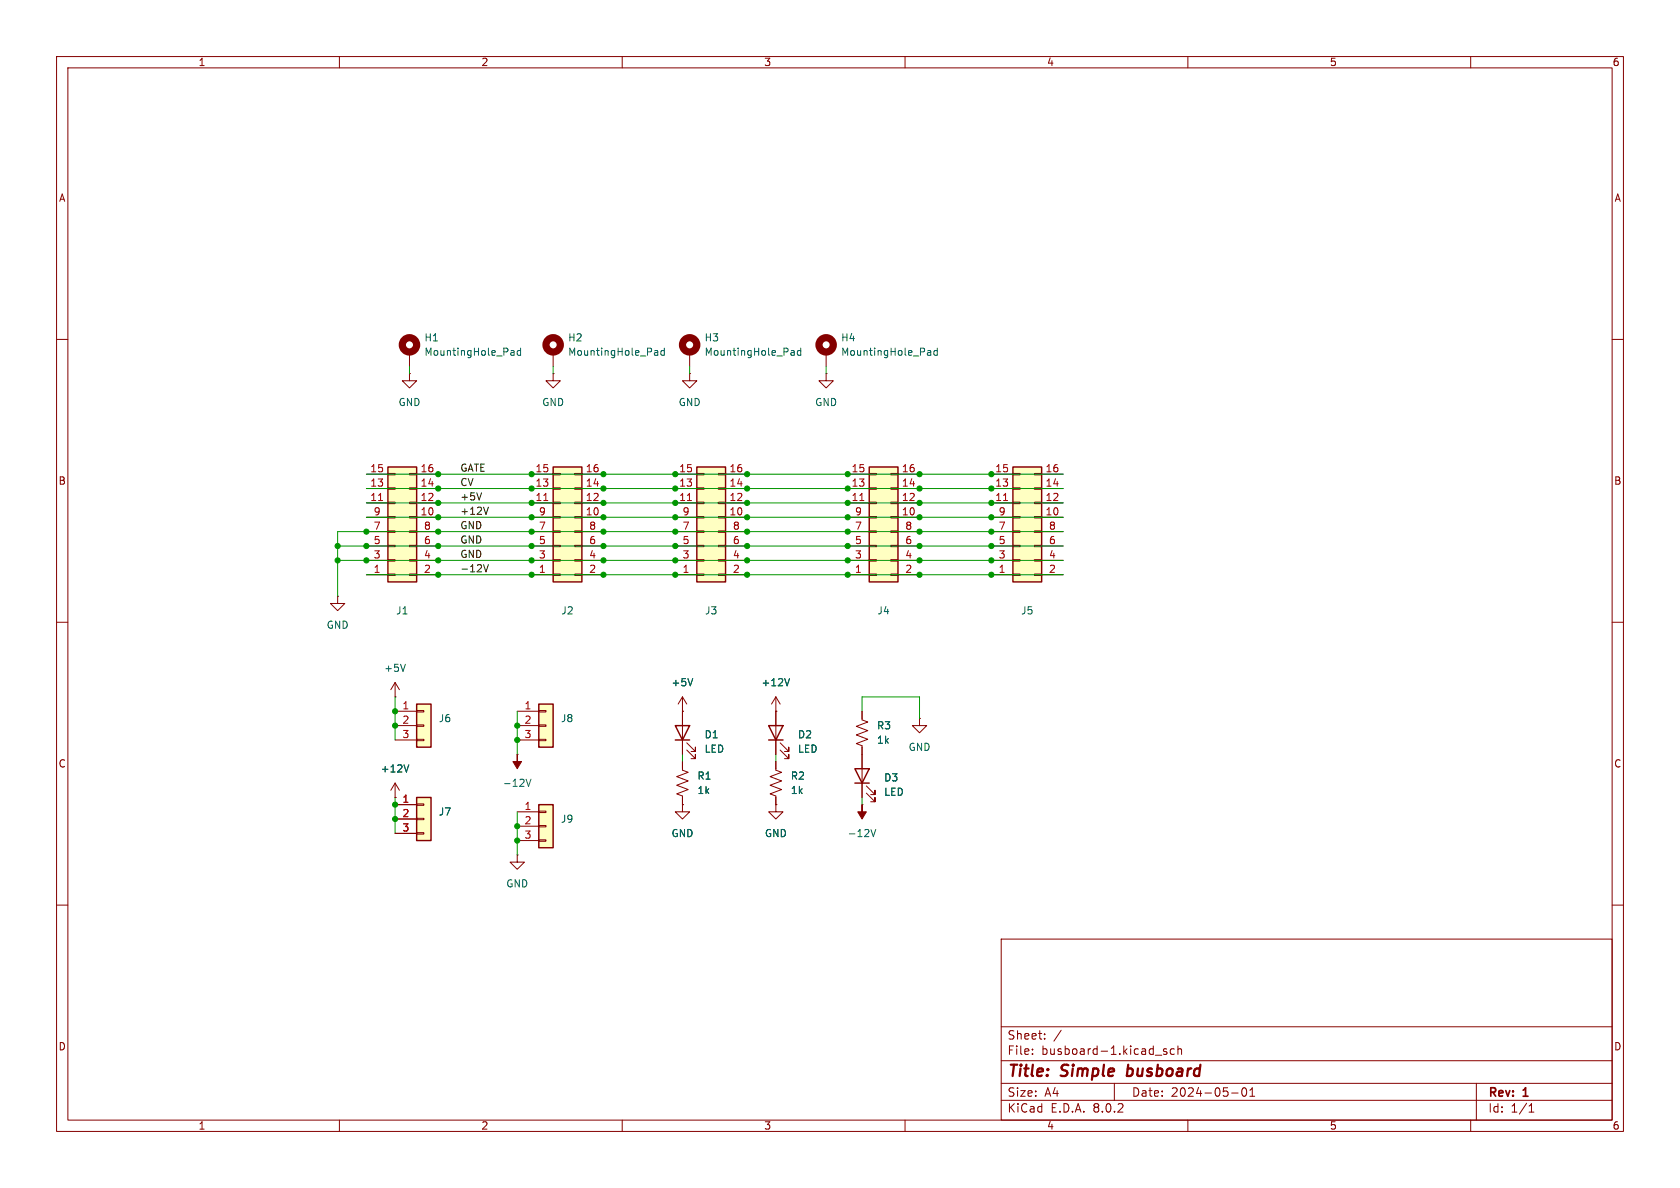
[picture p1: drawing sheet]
<svg xmlns="http://www.w3.org/2000/svg" width="297mm" height="210mm" viewBox="0 0 297 210" stroke-linecap="round" stroke-linejoin="round" font-family="sans-serif">
<g fill="none" stroke="#840000" stroke-width=".18">
<path d="M10 10h277v190h-277zM12 12h273v186h-273zM60 10v2M110 10v2M160 10v2M210 10v2M260 10v2M10 60h2M285 60h2M10 110h2M285 110h2M10 160h2"/>
<path d="M285 160h2M177 166h108v32h-108zM60 198v2M110 198v2M160 198v2M177 194.5h108M177 191.5h108M177 187.5h108M177 181.5h108M182.5 186.3v.1M182.5 185.5v.1M184.7 183.6v.1"/>
<path d="M184.7 182.8v.1M187.6 182.1l-1.3 2M197 191.5v3M204.2 186.5h1.2M206.2 185.5l-.3-.1-.2 .2v.2l.5 .2v.3h-.5M207.6 185.5l-.4-.1-.3 .3v.4l.1 .2h.6M208.2 185.5l.3-.1 .3 .1 .1 .9M208.2 184.9v1.5M210 198v2M217.7 193.2h1.2M219.7 192.4l.2-.1a.81 .81 0 0 1 .6 .6 .81 .81 0 0 1-.3 .8l-.2 .1a.81 .81 0 0 1-.3-1.4zM221 193.8h.8"/>
<path d="M221 192.7l.4-.4v1.5M260 198v2M261 191.5v6.5M270.3 196.6h.9M270.3 195.5l.4-.4v1.5"/>
</g>
<path d="M199.2 190.1l.2 .1M199.5 188.2l-.3 2" fill="none" stroke="#840000" stroke-width=".4"/>
<path d="M95.2 142.2h2.6v7.7h-2.6z" fill="#ffffc2"/>
<g fill="none" stroke="#840000" stroke-width=".18">
<path d="M120.6 125.7v7.7M121.4 132.6l1.5 1.5v-.7v.7h-.7M121.4 131.3l1.5 1.5v-.7v.7h-.7M137.2 125.7h.1M137.2 123.2l-.8 1.3M137.2 123.2v2.5M137.2 123.2l.7 1.3M91.4 143.5h3.8M91.4 146.1h3.8M91.4 148.6h3.8M95.2 148.5h1.3v.2h-1.3zM95.2 145.9h1.3v.3h-1.3z"/>
<path d="M95.2 143.4h1.3v.2h-1.3z"/>
</g>
<path d="M119.4 128.3h2.5l-1.3 2.5zM119.4 130.8h2.5M95.2 142.2h2.6v7.7h-2.6z" fill="none" stroke="#840000" stroke-width=".25"/>
<path d="M139.6 120l-.4 1.2" fill="none" stroke="#006464" stroke-width=".18"/>
<path d="M123.2 82.6h5.1v20.3h-5.1z" fill="#ffffc2"/>
<g fill="none" stroke="#840000" stroke-width=".18">
<path d="M119.4 91.4h3.8M119.4 88.9h3.8M119.4 86.4h3.8M119.4 83.8h3.8M119.4 99.1h3.8M119.4 96.5h3.8M119.4 94h3.8M123.2 83.7h1.3v.2h-1.3zM123.2 86.2h1.3v.3h-1.3zM123.2 88.8h1.3v.2h-1.3zM123.2 91.3h1.3v.3h-1.3zM123.2 93.9h1.3v.2h-1.3z"/>
<path d="M123.2 96.4h1.3v.2h-1.3zM123.2 98.9h1.3v.3h-1.3zM127 83.7h1.3v.2h-1.3zM127 86.2h1.3v.3h-1.3zM127 88.8h1.3v.2h-1.3zM127 91.3h1.3v.3h-1.3zM127 93.9h1.3v.2h-1.3zM127 96.4h1.3v.2h-1.3zM127 98.9h1.3v.3h-1.3zM128.3 91.4h3.8M128.3 88.9h3.8M128.3 86.4h3.8"/>
<path d="M128.3 83.8h3.8M128.3 99.1h3.8M128.3 96.5h3.8M128.3 94h3.8M119.4 101.6h3.8M123.2 101.5h1.3v.2h-1.3zM127 101.5h1.3v.2h-1.3zM128.3 101.6h3.8M69.8 138.4l-.7 1.3M69.8 138.4v2.6M69.8 138.4l.8 1.3M69.8 141h.1"/>
</g>
<path d="M123.2 82.6h5.1v20.3h-5.1z" fill="none" stroke="#840000" stroke-width=".25"/>
<path d="M121.5 88.5h.8" fill="none" stroke="#a90000" stroke-width=".18"/>
<path d="M72.3 135.2l-.5 1.3" fill="none" stroke="#006464" stroke-width=".18"/>
<path d="M73.7 141h2.5v7.6h-2.5z" fill="#ffffc2"/>
<path d="M59.7 105.4v1.3h1.3l-1.3 1.3-1.3-1.3h1.3M59.7 105.4h.1M69.8 142.2h3.9M69.8 144.8h3.9M69.8 147.3h3.9M73.7 147.2h1.2v.2h-1.2zM73.7 144.7h1.2v.2h-1.2zM73.7 142.1h1.2v.3h-1.2z" fill="none" stroke="#840000" stroke-width=".18"/>
<path d="M73.7 141h2.5v7.6h-2.5z" fill="none" stroke="#840000" stroke-width=".25"/>
<path d="M95.2 124.5h2.6v7.6h-2.6z" fill="#ffffc2"/>
<path d="M91.4 133.4h.1M91.4 125.7h3.8M91.4 128.3h3.8M91.4 130.8h3.8M95.2 130.7h1.3v.2h-1.3zM95.2 128.1h1.3v.3h-1.3zM95.2 125.6h1.3v.3h-1.3z" fill="none" stroke="#840000" stroke-width=".18"/>
<path d="M95.2 124.5h2.6v7.6h-2.6z" fill="none" stroke="#840000" stroke-width=".25"/>
<path d="M91.4 133.4v1.2h.8l-.8 1.3-.7-1.3h.7z" fill="#840000" stroke="#840000" stroke-width=".18"/>
<path d="M93 137.7l.4 1.3 .5-1.3" fill="none" stroke="#006464" stroke-width=".18"/>
<path d="M73.7 124.5h2.5v7.6h-2.5z" fill="#ffffc2"/>
<g fill="none" stroke="#840000" stroke-width=".18">
<path d="M97.8 66v1.3h1.3l-1.3 1.3-1.3-1.3h1.3M97.8 66h.1M97.8 62.2v2.6M121.9 66v1.3h1.3l-1.3 1.3-1.3-1.3h1.3M121.9 66h.1M121.9 62.2v2.6M69.8 123.2h.1M69.8 125.7h3.9M69.8 128.3h3.9M69.8 130.8h3.9M69.8 120.7l-.7 1.2M69.8 120.7v2.5"/>
<path d="M69.8 120.7l.8 1.2M73.7 130.7h1.2v.2h-1.2zM73.7 128.1h1.2v.3h-1.2zM73.7 125.6h1.2v.3h-1.2zM137.2 125.7v7.7M137.9 132.6l1.5 1.5v-.7v.7h-.7M137.9 131.3l1.5 1.5v-.7v.7h-.7M91.4 151.1v1.3h1.3l-1.3 1.3-1.2-1.3h1.2M91.4 151.1h.1"/>
</g>
<path d="M73.7 124.5h2.5v7.6h-2.5zM135.9 128.3h2.5l-1.2 2.5zM135.9 130.8h2.5" fill="none" stroke="#840000" stroke-width=".25"/>
<path d="M115.9 62h.2l.2 .1v.7M116.3 62.7l-.4 .1M116.3 62.3h-.4M117.4 62h-.3l-.3 .2 .2 .5h.4M117.4 61.5v1.3M140 62h.2l.2 .1v.7M140.4 62.7l-.4 .1M140.4 62.3h-.4M141.6 62h-.4l-.2 .2 .1 .5h.5M141.6 61.5v1.3M71.7 117.4l-.5 1.3" fill="none" stroke="#006464" stroke-width=".18"/>
<g fill="none" stroke="#840000" stroke-width="1.3">
<circle cx="97.8" cy="61" r="1.27"/>
<circle cx="121.9" cy="61" r="1.27"/>
</g>
<path d="M153.7 82.6h5v20.3h-5z" fill="#ffffc2"/>
<g fill="none" stroke="#840000" stroke-width=".18">
<path d="M149.9 91.4h3.8M149.9 88.9h3.8M149.9 86.4h3.8M149.9 83.8h3.8M149.9 99.1h3.8M149.9 96.5h3.8M149.9 94h3.8M153.7 83.7h1.2v.2h-1.2zM153.7 86.2h1.2v.3h-1.2zM153.7 88.8h1.2v.2h-1.2zM153.7 91.3h1.2v.3h-1.2zM153.7 93.9h1.2v.2h-1.2z"/>
<path d="M153.7 96.4h1.2v.2h-1.2zM153.7 98.9h1.2v.3h-1.2zM157.5 83.7h1.2v.2h-1.2zM157.5 86.2h1.2v.3h-1.2zM157.5 88.8h1.2v.2h-1.2zM157.5 91.3h1.2v.3h-1.2zM157.5 93.9h1.2v.2h-1.2zM157.5 96.4h1.2v.2h-1.2zM157.5 98.9h1.2v.3h-1.2zM158.7 91.4h3.9M158.7 88.9h3.9M158.7 86.4h3.9"/>
<path d="M158.7 83.8h3.9M158.7 99.1h3.9M158.7 96.5h3.9M158.7 94h3.9M149.9 101.6h3.8M153.7 101.5h1.2v.2h-1.2zM157.5 101.5h1.2v.2h-1.2zM158.7 101.6h3.9"/>
</g>
<path d="M153.7 82.6h5v20.3h-5z" fill="none" stroke="#840000" stroke-width=".25"/>
<path d="M152 88.5h.7" fill="none" stroke="#a90000" stroke-width=".18"/>
<path d="M179.1 82.6h5v20.3h-5z" fill="#ffffc2"/>
<g fill="none" stroke="#840000" stroke-width=".18">
<path d="M146 66v1.3h1.3l-1.3 1.3-1.2-1.3h1.2M146 66h.1M146 62.2v2.6M175.3 91.4h3.8M175.3 88.9h3.8M175.3 86.4h3.8M175.3 83.8h3.8M175.3 99.1h3.8M175.3 96.5h3.8M175.3 94h3.8M179.1 83.7h1.2v.2h-1.2zM179.1 86.2h1.2v.3h-1.2z"/>
<path d="M179.1 88.8h1.2v.2h-1.2zM179.1 91.3h1.2v.3h-1.2zM179.1 93.9h1.2v.2h-1.2zM179.1 96.4h1.2v.2h-1.2zM179.1 98.9h1.2v.3h-1.2zM182.9 83.7h1.2v.2h-1.2zM182.9 86.2h1.2v.3h-1.2zM182.9 88.8h1.2v.2h-1.2zM182.9 91.3h1.2v.3h-1.2zM182.9 93.9h1.2v.2h-1.2zM182.9 96.4h1.2v.2h-1.2zM182.9 98.9h1.2v.3h-1.2z"/>
<path d="M184.1 91.4h3.9M184.1 88.9h3.9M184.1 86.4h3.9M184.1 83.8h3.9M184.1 99.1h3.9M184.1 96.5h3.9M184.1 94h3.9M175.3 101.6h3.8M179.1 101.5h1.2v.2h-1.2zM182.9 101.5h1.2v.2h-1.2zM184.1 101.6h3.9M120.6 125.7h.1"/>
<path d="M120.6 123.2l-.7 1.3M120.6 123.2v2.5M120.6 123.2l.8 1.3"/>
</g>
<path d="M179.1 82.6h5v20.3h-5z" fill="none" stroke="#840000" stroke-width=".25"/>
<path d="M177.4 88.5h.7" fill="none" stroke="#a90000" stroke-width=".18"/>
<circle cx="146" cy="61" r="1.27" fill="none" stroke="#840000" stroke-width="1.3"/>
<path d="M164.1 62h.3l.1 .1v.7M164.5 62.7l-.4 .1M164.5 62.3h-.4M165.7 62h-.4l-.2 .2 .1 .5h.5M165.7 61.5v1.3M122.5 120l-.5 1.2" fill="none" stroke="#006464" stroke-width=".18"/>
<path d="M97.8 82.6h5.1v20.3h-5.1z" fill="#ffffc2"/>
<g fill="none" stroke="#840000" stroke-width=".18">
<path d="M94 91.4h3.8M94 88.9h3.8M94 86.4h3.8M94 83.8h3.8M94 99.1h3.8M94 96.5h3.8M94 94h3.8M97.8 83.7h1.3v.2h-1.3zM97.8 86.2h1.3v.3h-1.3zM97.8 88.8h1.3v.2h-1.3zM97.8 91.3h1.3v.3h-1.3zM97.8 93.9h1.3v.2h-1.3z"/>
<path d="M97.8 96.4h1.3v.2h-1.3zM97.8 98.9h1.3v.3h-1.3zM101.6 83.7h1.3v.2h-1.3zM101.6 86.2h1.3v.3h-1.3zM101.6 88.8h1.3v.2h-1.3zM101.6 91.3h1.3v.3h-1.3zM101.6 93.9h1.3v.2h-1.3zM101.6 96.4h1.3v.2h-1.3zM101.6 98.9h1.3v.3h-1.3zM102.9 91.4h3.8M102.9 88.9h3.8M102.9 86.4h3.8"/>
<path d="M102.9 83.8h3.8M102.9 99.1h3.8M102.9 96.5h3.8M102.9 94h3.8M94 101.6h3.8M97.8 101.5h1.3v.2h-1.3zM101.6 101.5h1.3v.2h-1.3zM102.9 101.6h3.8"/>
</g>
<path d="M97.8 82.6h5.1v20.3h-5.1z" fill="none" stroke="#840000" stroke-width=".25"/>
<path d="M96.1 88.5h.8" fill="none" stroke="#a90000" stroke-width=".18"/>
<path d="M68.6 82.6h5.1v20.3h-5.1z" fill="#ffffc2"/>
<g fill="none" stroke="#840000" stroke-width=".18">
<path d="M72.4 66v1.3h1.3l-1.3 1.3-1.3-1.3h1.3M72.4 66h.1M72.4 62.2v2.6M64.8 91.4h3.8M64.8 88.9h3.8M64.8 86.4h3.8M64.8 83.8h3.8M64.8 99.1h3.8M64.8 96.5h3.8M64.8 94h3.8M68.6 83.7h1.2v.2h-1.2zM68.6 86.2h1.2v.3h-1.2z"/>
<path d="M68.6 88.8h1.2v.2h-1.2zM68.6 91.3h1.2v.3h-1.2zM68.6 93.9h1.2v.2h-1.2zM68.6 96.4h1.2v.2h-1.2zM68.6 98.9h1.2v.3h-1.2zM72.4 83.7h1.3v.2h-1.3zM72.4 86.2h1.3v.3h-1.3zM72.4 88.8h1.3v.2h-1.3zM72.4 91.3h1.3v.3h-1.3zM72.4 93.9h1.3v.2h-1.3zM72.4 96.4h1.3v.2h-1.3zM72.4 98.9h1.3v.3h-1.3z"/>
<path d="M73.7 91.4h3.8M73.7 88.9h3.8M73.7 86.4h3.8M73.7 83.8h3.8M73.7 99.1h3.8M73.7 96.5h3.8M73.7 94h3.8M64.8 101.6h3.8M68.6 101.5h1.2v.2h-1.2zM72.4 101.5h1.3v.2h-1.3zM73.7 101.6h3.8M120.6 134.6v1.5l1.1 .4-2.1 .8 2.1 .7-2.1 .8 2.1 .8-2.1 .7 1 .4v1.5"/>
<path d="M120.6 125.7h.1M120.6 125.7v2.6M120.6 130.8v2.6M137.2 134.6v1.5l1 .4-2.1 .8 2.1 .7-2.1 .8 2.1 .8-2.1 .7 1.1 .4v1.5M137.2 125.7h.1M137.2 125.7v2.6M137.2 130.8v2.6M152.4 125.7v1.6l1 .3-2 .8 2 .8-2 .7 2 .8-2 .7 1 .4v9.2M153.2 138.9l1.5 1.6v-.8v.8h-.8M162.6 127v1.3h1.2l-1.2 1.2-1.3-1.2h1.3M162.6 127h.1M69.8 141h.1"/>
<path d="M69.8 142.2h3.9M69.8 144.8h3.9M69.8 147.3h3.9M120.6 142.2v1.3h1.3l-1.3 1.3-1.2-1.3h1.2M120.6 142.2h.1M137.2 142.2v1.3h1.2l-1.2 1.3-1.3-1.3h1.3M137.2 142.2h.1M152.4 142.2h.1M153.2 140.2l1.5 1.5v-.7v.7h-.8"/>
</g>
<path d="M68.6 82.6h5.1v20.3h-5.1zM151.1 135.9h2.6l-1.3 2.5zM151.1 138.4h2.6" fill="none" stroke="#840000" stroke-width=".25"/>
<path d="M66.9 88.5h.7" fill="none" stroke="#a90000" stroke-width=".18"/>
<path d="M152.4 142.2v1.3h.8l-.8 1.3-.8-1.3h.8z" fill="#840000" stroke="#840000" stroke-width=".18"/>
<path d="M90.5 62h.2l.2 .1v.7M90.9 62.7l-.4 .1M90.9 62.3h-.4M92 62h-.3l-.3 .2 .2 .5h.4M92 61.5v1.3M122.5 120l-.5 1.2M139.6 120l-.4 1.2M72.3 135.2l-.5 1.3M154 146.6l.4 1.3 .4-1.3" fill="none" stroke="#006464" stroke-width=".18"/>
<circle cx="72.4" cy="61" r="1.27" fill="none" stroke="#840000" stroke-width="1.3"/>
<path d="M85.1 87.1l-.4 1.3M85.5 99.8l.4 1.3 .4-1.3M86.3 89.7l-.4 1.2" fill="none" stroke="#0f0f0f" stroke-width=".18"/>
<g fill="none" stroke="#009600" stroke-width=".18">
<path d="M72.4 64.8v1.2M97.8 64.8v1.2M121.9 64.8v1.2M146 64.8v1.2M59.7 99.1h128.3M59.7 96.5h128.3M64.8 88.9h123.2M64.8 86.4h123.2M64.8 83.8h123.2M64.8 91.4h123.2M188 94h-128.3v11.4M64.8 101.6h123.2"/>
<path d="M69.8 123.2v7.6M91.4 125.7v7.7M120.6 133.4v1.2M137.2 133.4v1.2M152.4 125.7v-2.5h10.2v3.8M69.8 141v6.3M91.4 143.5v7.6M152.4 141v1.2"/>
</g>
<g fill="#009600" stroke="#009600" stroke-width=".18">
<circle cx="77.5" cy="88.9" r=".46"/>
<circle cx="77.5" cy="96.5" r=".46"/>
<circle cx="77.5" cy="94" r=".46"/>
<circle cx="77.5" cy="101.6" r=".46"/>
<circle cx="77.5" cy="99.1" r=".46"/>
<circle cx="77.5" cy="86.4" r=".46"/>
<circle cx="77.5" cy="83.8" r=".46"/>
<circle cx="64.8" cy="94" r=".46"/>
<circle cx="77.5" cy="91.4" r=".46"/>
<circle cx="119.4" cy="88.9" r=".46"/>
<circle cx="119.4" cy="83.8" r=".46"/>
<circle cx="119.4" cy="86.4" r=".46"/>
<circle cx="132.1" cy="88.9" r=".46"/>
<circle cx="132.1" cy="86.4" r=".46"/>
<circle cx="119.4" cy="96.5" r=".46"/>
<circle cx="119.4" cy="91.4" r=".46"/>
<circle cx="119.4" cy="94" r=".46"/>
<circle cx="119.4" cy="99.1" r=".46"/>
<circle cx="132.1" cy="91.4" r=".46"/>
<circle cx="132.1" cy="94" r=".46"/>
<circle cx="132.1" cy="83.8" r=".46"/>
<circle cx="162.6" cy="86.4" r=".46"/>
<circle cx="162.6" cy="83.8" r=".46"/>
<circle cx="162.6" cy="88.9" r=".46"/>
<circle cx="175.3" cy="86.4" r=".46"/>
<circle cx="175.3" cy="83.8" r=".46"/>
<circle cx="175.3" cy="88.9" r=".46"/>
<circle cx="175.3" cy="91.4" r=".46"/>
<circle cx="162.6" cy="91.4" r=".46"/>
<circle cx="162.6" cy="99.1" r=".46"/>
<circle cx="162.6" cy="96.5" r=".46"/>
<circle cx="162.6" cy="101.6" r=".46"/>
<circle cx="162.6" cy="94" r=".46"/>
<circle cx="175.3" cy="99.1" r=".46"/>
<circle cx="175.3" cy="96.5" r=".46"/>
<circle cx="175.3" cy="101.6" r=".46"/>
<circle cx="175.3" cy="94" r=".46"/>
<circle cx="91.4" cy="148.6" r=".46"/>
<circle cx="91.4" cy="146.1" r=".46"/>
<circle cx="59.7" cy="96.5" r=".46"/>
<circle cx="64.8" cy="96.5" r=".46"/>
<circle cx="69.8" cy="125.7" r=".46"/>
<circle cx="69.8" cy="128.3" r=".46"/>
<circle cx="91.4" cy="128.3" r=".46"/>
<circle cx="91.4" cy="130.8" r=".46"/>
<circle cx="64.8" cy="99.1" r=".46"/>
<circle cx="59.7" cy="99.1" r=".46"/>
<circle cx="69.8" cy="144.8" r=".46"/>
<circle cx="69.8" cy="142.2" r=".46"/>
<circle cx="132.1" cy="96.5" r=".46"/>
<circle cx="149.9" cy="101.6" r=".46"/>
<circle cx="132.1" cy="99.1" r=".46"/>
<circle cx="149.9" cy="96.5" r=".46"/>
<circle cx="149.9" cy="99.1" r=".46"/>
<circle cx="149.9" cy="94" r=".46"/>
<circle cx="149.9" cy="91.4" r=".46"/>
<circle cx="149.9" cy="86.4" r=".46"/>
<circle cx="149.9" cy="83.8" r=".46"/>
<circle cx="149.9" cy="88.9" r=".46"/>
<circle cx="132.1" cy="101.6" r=".46"/>
<circle cx="119.4" cy="101.6" r=".46"/>
<circle cx="94" cy="94" r=".46"/>
<circle cx="94" cy="101.6" r=".46"/>
<circle cx="94" cy="96.5" r=".46"/>
<circle cx="94" cy="88.9" r=".46"/>
<circle cx="94" cy="83.8" r=".46"/>
<circle cx="94" cy="86.4" r=".46"/>
<circle cx="94" cy="99.1" r=".46"/>
<circle cx="106.7" cy="86.4" r=".46"/>
<circle cx="106.7" cy="88.9" r=".46"/>
<circle cx="106.7" cy="91.4" r=".46"/>
<circle cx="106.7" cy="83.8" r=".46"/>
<circle cx="106.7" cy="96.5" r=".46"/>
<circle cx="106.7" cy="101.6" r=".46"/>
<circle cx="106.7" cy="94" r=".46"/>
<circle cx="106.7" cy="99.1" r=".46"/>
<circle cx="94" cy="91.4" r=".46"/>
</g>
<g font-size="2.8" fill="#840000">
<text x="178" y="190.9">Title:</text>
<text x="187.7" y="190.9">Simple</text>
<text x="200.1" y="190.9">busboard</text>
</g>
<g font-size="2.1" fill="#840000">
<text x="178" y="184">Sheet:</text>
<text x="178" y="186.7">File:</text>
<text x="184.1" y="186.7">busboard-1.kicad_sch</text>
<text x="178" y="196.9">KiCad</text>
<text x="178" y="194.1">Size:</text>
<text x="184.7" y="194.1">A4</text>
<text x="185.7" y="196.9">E.D.A.</text>
<text x="193.3" y="196.9">8.0.2</text>
<text x="200" y="194.1">Date:</text>
<text x="207" y="194.1">2024-05-01</text>
<text x="263" y="194.3">Rev:</text>
<text x="263" y="196.9">Id:</text>
<text x="267.1" y="196.9">1/1</text>
<text x="269.4" y="194.3">1</text>
</g>
<g font-size="1.8" fill="#840000">
<text x="35" y="11.9">1</text>
<text x="85" y="11.9">2</text>
<text x="135" y="11.9">3</text>
<text x="185" y="11.9">4</text>
<text x="235" y="11.9">5</text>
<text x="285" y="11.9">6</text>
<text x="10.3" y="35.9">A</text>
<text x="285.3" y="35.9">A</text>
<text x="10.3" y="85.9">B</text>
<text x="285.3" y="85.9">B</text>
<text x="10.3" y="135.9">C</text>
<text x="285.3" y="135.9">C</text>
<text x="10.3" y="185.9">D</text>
<text x="285.3" y="185.9">D</text>
<text x="35" y="199.9">1</text>
<text x="85" y="199.9">2</text>
<text x="135" y="199.9">3</text>
<text x="185" y="199.9">4</text>
<text x="235" y="199.9">5</text>
<text x="285" y="199.9">6</text>
</g>
<g font-size="1.8" fill="#006464">
<text x="74.9" y="60.6">H1</text>
<text x="74.9" y="63.1">MountingHole_Pad</text>
<text x="100.3" y="60.6">H2</text>
<text x="100.3" y="63.1">MountingHole_Pad</text>
<text x="124.5" y="60.6">H3</text>
<text x="124.5" y="63.1">MountingHole_Pad</text>
<text x="148.6" y="60.6">H4</text>
<text x="148.6" y="63.1">MountingHole_Pad</text>
<text x="70.4" y="72">GND</text>
<text x="95.8" y="72">GND</text>
<text x="119.9" y="72">GND</text>
<text x="144" y="72">GND</text>
<text x="57.7" y="111.4">GND</text>
<text x="69.9" y="108.8">J1</text>
<text x="99.1" y="108.8">J2</text>
<text x="124.5" y="108.8">J3</text>
<text x="155" y="108.8">J4</text>
<text x="180.4" y="108.8">J5</text>
<text x="67.8" y="119">+5V</text>
<text x="118.6" y="121.5">+5V</text>
<text x="134.5" y="121.5">+12V</text>
<text x="77.5" y="127.9">J6</text>
<text x="99.1" y="127.9">J8</text>
<text x="124.5" y="130.7">D1</text>
<text x="141" y="130.7">D2</text>
<text x="154.9" y="129.1">R3</text>
<text x="154.9" y="131.7">1k</text>
<text x="67.2" y="136.8">+12V</text>
<text x="124.5" y="133.3">LED</text>
<text x="141" y="133.3">LED</text>
<text x="160.5" y="132.9">GND</text>
<text x="88.8" y="139.3">-12V</text>
<text x="123.2" y="138">R1</text>
<text x="123.2" y="140.6">1k</text>
<text x="139.7" y="138">R2</text>
<text x="139.7" y="140.6">1k</text>
<text x="156.2" y="138.3">D3</text>
<text x="156.2" y="140.9">LED</text>
<text x="77.5" y="144.4">J7</text>
<text x="99.1" y="145.6">J9</text>
<text x="118.6" y="148.2">GND</text>
<text x="135.1" y="148.2">GND</text>
<text x="149.8" y="148.2">-12V</text>
<text x="89.4" y="157.1">GND</text>
</g>
<g font-size="1.8" fill="#a90000">
<text x="65.4" y="83.6">15</text>
<text x="74.3" y="83.6">16</text>
<text x="94.6" y="83.6">15</text>
<text x="103.5" y="83.6">16</text>
<text x="120" y="83.6">15</text>
<text x="128.9" y="83.6">16</text>
<text x="150.5" y="83.6">15</text>
<text x="159.3" y="83.6">16</text>
<text x="175.9" y="83.6">15</text>
<text x="184.7" y="83.6">16</text>
<text x="65.4" y="88.6">11</text>
<text x="65.4" y="86.1">13</text>
<text x="74.3" y="88.6">12</text>
<text x="74.3" y="86.1">14</text>
<text x="94.6" y="88.6">11</text>
<text x="94.6" y="86.1">13</text>
<text x="103.5" y="88.6">12</text>
<text x="103.5" y="86.1">14</text>
<text x="120" y="88.6">11</text>
<text x="120" y="86.1">13</text>
<text x="128.9" y="88.6">12</text>
<text x="128.9" y="86.1">14</text>
<text x="150.5" y="88.6">11</text>
<text x="150.5" y="86.1">13</text>
<text x="159.3" y="88.6">12</text>
<text x="159.3" y="86.1">14</text>
<text x="175.9" y="88.6">11</text>
<text x="175.9" y="86.1">13</text>
<text x="184.7" y="88.6">12</text>
<text x="184.7" y="86.1">14</text>
<text x="66" y="93.7">7</text>
<text x="66" y="91.2">9</text>
<text x="74.3" y="91.2">10</text>
<text x="74.9" y="93.7">8</text>
<text x="95.2" y="93.7">7</text>
<text x="95.2" y="91.2">9</text>
<text x="103.5" y="91.2">10</text>
<text x="104.1" y="93.7">8</text>
<text x="120.6" y="93.7">7</text>
<text x="120.6" y="91.2">9</text>
<text x="128.9" y="91.2">10</text>
<text x="129.5" y="93.7">8</text>
<text x="151.1" y="93.7">7</text>
<text x="151.1" y="91.2">9</text>
<text x="159.3" y="91.2">10</text>
<text x="159.9" y="93.7">8</text>
<text x="176.5" y="93.7">7</text>
<text x="176.5" y="91.2">9</text>
<text x="184.7" y="91.2">10</text>
<text x="185.3" y="93.7">8</text>
<text x="66" y="101.3">1</text>
<text x="66" y="98.8">3</text>
<text x="66" y="96.3">5</text>
<text x="74.9" y="101.3">2</text>
<text x="74.9" y="98.8">4</text>
<text x="74.9" y="96.3">6</text>
<text x="95.2" y="101.3">1</text>
<text x="95.2" y="98.8">3</text>
<text x="95.2" y="96.3">5</text>
<text x="104.1" y="101.3">2</text>
<text x="104.1" y="98.8">4</text>
<text x="104.1" y="96.3">6</text>
<text x="120.6" y="101.3">1</text>
<text x="120.6" y="98.8">3</text>
<text x="120.6" y="96.3">5</text>
<text x="129.5" y="101.3">2</text>
<text x="129.5" y="98.8">4</text>
<text x="129.5" y="96.3">6</text>
<text x="151.1" y="101.3">1</text>
<text x="151.1" y="98.8">3</text>
<text x="151.1" y="96.3">5</text>
<text x="159.9" y="101.3">2</text>
<text x="159.9" y="98.8">4</text>
<text x="159.9" y="96.3">6</text>
<text x="176.5" y="101.3">1</text>
<text x="176.5" y="98.8">3</text>
<text x="176.5" y="96.3">5</text>
<text x="185.3" y="101.3">2</text>
<text x="185.3" y="98.8">4</text>
<text x="185.3" y="96.3">6</text>
<text x="71" y="125.5">1</text>
<text x="92.6" y="125.5">1</text>
<text x="71" y="128">2</text>
<text x="71" y="130.6">3</text>
<text x="92.6" y="128">2</text>
<text x="92.6" y="130.6">3</text>
<text x="71" y="142">1</text>
<text x="92.6" y="143.3">1</text>
<text x="71" y="144.5">2</text>
<text x="71" y="147.1">3</text>
<text x="92.6" y="145.8">2</text>
<text x="92.6" y="148.3">3</text>
</g>
<g font-size="1.8" fill="#0f0f0f">
<text x="81.3" y="83.5">GATE</text>
<text x="81.3" y="88.6">+5V</text>
<text x="81.3" y="86">CV</text>
<text x="81.3" y="93.6">GND</text>
<text x="81.3" y="91.1">+12V</text>
<text x="81.3" y="96.2">GND</text>
<text x="81.3" y="101.3">-12V</text>
<text x="81.3" y="98.7">GND</text>
</g>
</svg>
